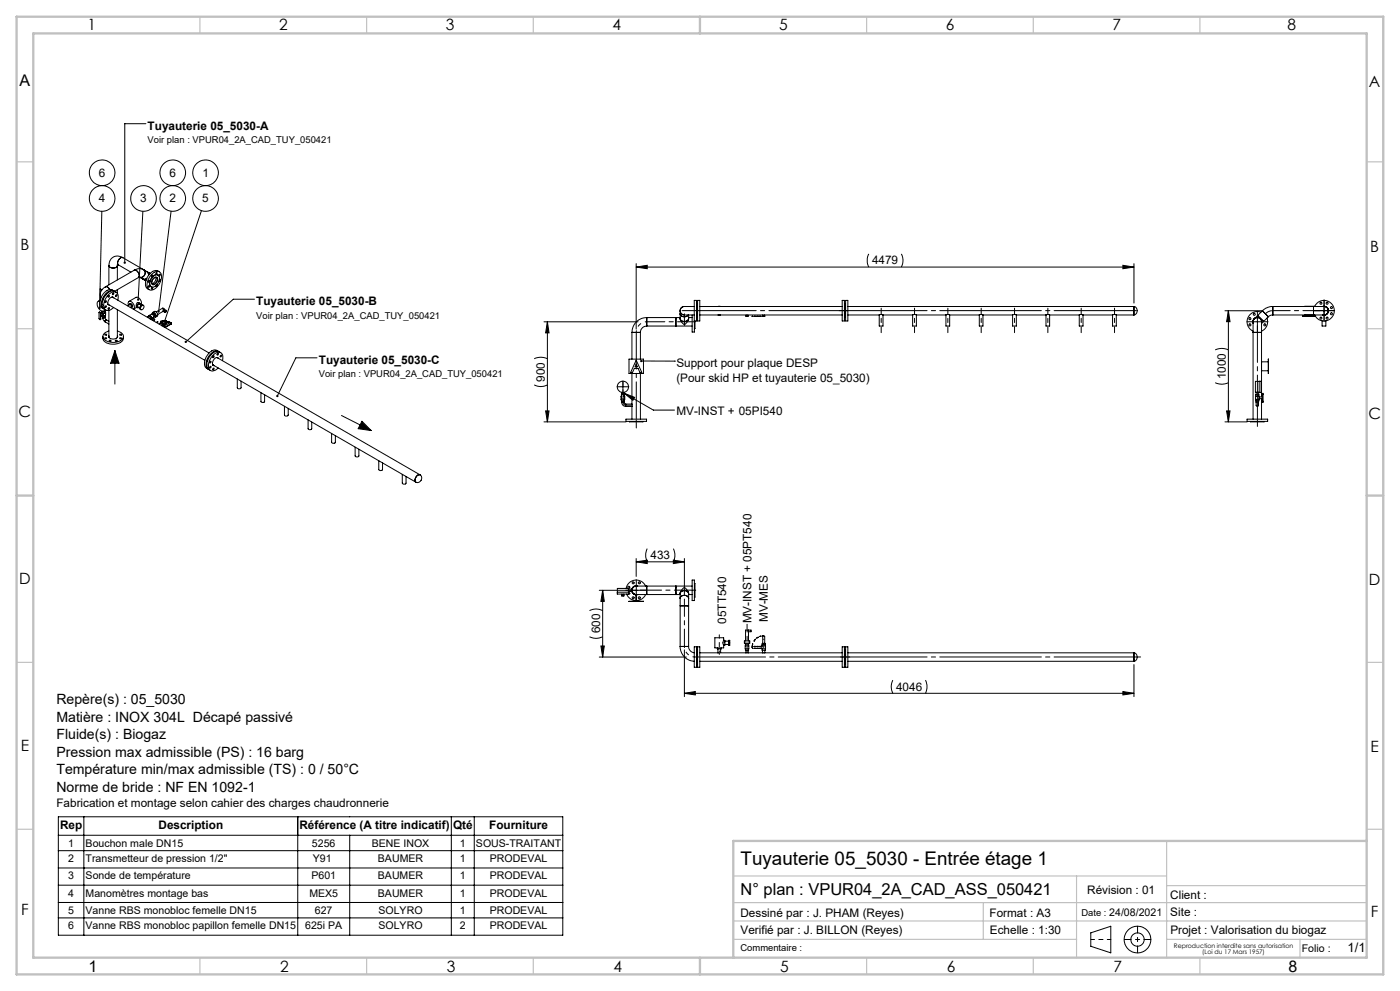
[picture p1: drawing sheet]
<svg xmlns="http://www.w3.org/2000/svg" width="420mm" height="297mm" viewBox="0 0 420 297" stroke-linecap="round" stroke-linejoin="round" font-family="sans-serif">
<g fill="none" stroke="#000" stroke-width=".3">
<path d="M43.8 37.1h-6.4v41.6M30.6 63.3l-.7 29M32.7 79.6a1.5 1.5 0 0 0 2.5 0M32.7 79.6a1.49 1.49 0 0 0 2.5 0M32.7 79.6v5.8M35.2 79.3l.4 .1M35.2 79.6v4.3M35.2 79.3v.3M35.6 79.4l3.7 2.2M36.8 77.2a2.63 2.63 0 0 0-2.8-.1 2.63 2.63 0 0 0-1.3 2.5M36.8 77.2a1.46 1.46 0 0 0-1.2 2.2M36.8 77.2a1.43 1.43 0 0 0-1.2 2.2"/>
<path d="M36.8 77.2l6.2 3.6M42.9 63.3l-1.4 26.5M51.3 63.3l-3.7 30.1M60.4 63.1l-11.3 33.9M190.9 79v19.6M260.6 76.1l-.4 1.5v1.2l.4 1.2M270.4 76.1l.5 1.8-.5 2.1M336.9 79.5l3.3 .5-3.3 .5zM340.2 79v11.8M29.7 93.6h.4l.1 .3M30 90.2a.93 .93 0 0 0-.9 .6 .93 .93 0 0 0 .2 1.1 1.43 1.43 0 0 0 2.1 1.1l.1-.2M30 90l-.5 .3"/>
<path d="M30.1 86.6l.5 .3M30.1 86.6v3.3M30.1 86.6h.1M30.1 94l-.1-.3-.3-.1v1.9l.2 .3 .2-.1M30.1 94v1.7M30.2 94.2l.5-.2 .3 .3-.8 .5M30.2 95.6l-.1 .2M30.2 93.9l-.1 .1M30.2 95.6l-.1 .1M30.2 93.9v1.7M30.6 93.6v.4M30.7 93.5a.5 .5 0 0 0 .4 .5 .5 .5 0 0 0 .5-.4v-.1"/>
<path d="M30.8 95.1l.1 .7 .7 .7M30.8 95.1l.2 .2 .5-.2M30.8 94.9v.2M30.9 89.8l-.1 .4M31.5 95.1l.4 .7M31.5 93.1a.42 .42 0 0 1-.3 .5 .42 .42 0 0 1-.5-.3v.4l.6 .2 .3-.2v-.5M31.5 93v.2M31.5 94.9v.2M31.6 96.5l1.1 .6M31.6 86a2.63 2.63 0 0 0-1.3 3.3M31.6 86a1.12 1.12 0 0 1 1.3 .8 1.08 1.08 0 0 0-1.3-.8zM31.6 94.5l-.1 .4"/>
<path d="M31.7 91.7a.23 .23 0 0 1 .2 .3 .23 .23 0 0 1-.4 .1zM31.7 92.9l-.5 .3M31.7 93.6v.8l-.5 .3-.5-.2v.3l.2 .2 .6-.1M31.9 95.8l-.3 .3v.4M31.9 95.9l-.4 .2 .1 .4M31.9 95.8l.8 .5M32 88.1l-.2 .3M32.5 91.3h.1M32.5 91.2l.1 .1M32.5 91.3l29 16.7M32.7 99.2a1.68 1.68 0 0 0-1.7 2.2 4 4 0 0 0 5.9-.2 1.76 1.76 0 0 0-1.7-2M32.7 93v8.1"/>
<path d="M33.7 89l.1 .1M33.8 89.1l28.9 16.7M33.8 87.9l.1-.1a.24 .24 0 0 1 .2 .4 .24 .24 0 0 1-.4 0zM34.1 87.2l-.4-.3a3.2 3.2 0 0 0-3.5 2.7 2.19 2.19 0 0 0 .4 2.6l.4 .3M34.1 89.3a1.19 1.19 0 0 0-1.2 0 1.19 1.19 0 0 0-.5 1.2v.7l.5 .3M34.3 87.2a2.68 2.68 0 0 0-3.4 1.9 2.44 2.44 0 0 0 .3 3.5M34.4 87.3a3.1 3.1 0 0 0-3.5 2.6 2.23 2.23 0 0 0 .4 2.7l.5 .3M34.4 87.3l.4 .3M34.7 88.5l.2-.1a.23 .23 0 0 1 .1 .3 .23 .23 0 0 1-.3 .1zM35.2 92.8v8.3M35.2 86.8v1.1M35.3 90a1.64 1.64 0 0 0-1.2-2.5 4.1 4.1 0 0 0-2.7 5.1 1.78 1.78 0 0 0 2.7-.5"/>
<path d="M38.3 91.6l.8-.3 .3 .6-.3 .2M38.5 91.5a.76 .76 0 0 1 .2-1.2 .76 .76 0 0 1 1.1 .5 1.25 1.25 0 0 1 .2 1.9M38.7 90.3l2.1-1.2a1.61 1.61 0 0 1 1.5 2.3M38.7 91.4a.41 .41 0 0 1 .6-.3 .41 .41 0 0 1 .2 .5v.5h-.3M38.8 91.1l.3-.1a.67 .67 0 0 1 .6 1l-.3 .1M40.3 81a1.46 1.46 0 0 1 1.2 2.2M40.3 81a1.48 1.48 0 0 1 1.2 2.2M40.3 81l-8.7 5M41 92.1l-1 .6M41.5 83.2l.4-.2 1.9 1.2M41.5 83.2l-7.1 4.1M42 90.9l-.3-.2a.86 .86 0 0 0-.8 1.3l.3 .2"/>
<path d="M42.2 91.3a.48 .48 0 0 0-.6-.4 .48 .48 0 0 0-.4 .5 .44 .44 0 0 0-.2 .6 .44 .44 0 0 0 .6 .2M42.4 91.8a.46 .46 0 0 1 .7-.2 .46 .46 0 0 1 0 .7 .53 .53 0 0 1-.8 .6 .53 .53 0 0 1 0-1zM42.4 91.4l-.5-.3-.5 .3-.1 .5 .6 .4M42.8 83.6l.6 .1 .6-.3-.6 .3zM42.8 83.6l.7 .4 .4-.2M43 80.8h.1M43 91.5l-.2-.1a.9 .9 0 0 0-.7 1.3l.2 .1M43.1 80.8a2.98 2.98 0 0 0-2.8 .2M43.1 80.8a1.33 1.33 0 0 1 .3 1.6 1.33 1.33 0 0 1-1.5 .7 1.32 1.32 0 0 0 1.5-.7 1.32 1.32 0 0 0-.3-1.6zM43.1 80.8l1 .6M44.1 81.4l.3 .4 .1 .8v-.7zM44.1 81.4l.7 .4"/>
<path d="M44.4 95a.42 .42 0 0 1 .6 0 .42 .42 0 0 1 0 .6M44.6 94.9l-.4 .2M44.6 85.7l.1-.1a.23 .23 0 0 1 .1 .3 .23 .23 0 0 1-.3 .1zM44.6 84.1h.1a.23 .23 0 0 1 .1 .3 .23 .23 0 0 1-.3 .1zM44.7 94.7a.51 .51 0 0 1 .7 .2 .51 .51 0 0 1-.3 .7M44.8 94.5l.6-.3a.64 .64 0 0 1 .6 .9l-.7 .4M44.8 81.8v.4M44.8 94.6l.3 .1 .3 .4-.4 .5M44.8 81.8l.2 .1M44.8 94.6l-.3 .2M45.5 82.6l.1-.1a.23 .23 0 0 1 .2 .3 .23 .23 0 0 1-.4 .1zM45.6 82.1a1.57 1.57 0 0 1 2.7-.1 4.1 4.1 0 0 1-3.2 5 2.13 2.13 0 0 1-.7-3.2z"/>
<path d="M45.6 95.7l.5-.2 .3 .1-.1 .2M45.6 95.3v.6M45.7 94.1a.5 .5 0 0 1 .5-.5 .5 .5 0 0 1 .5 .6 .46 .46 0 0 1 .2 .6 .46 .46 0 0 1-.7 .1M45.8 85.2h.1M45.8 94l.3 .2 .3 .3-.3 .5M45.8 94l-.2 .2M45.9 83a1.1 1.1 0 0 1 1.6-.5 1.1 1.1 0 0 1 .2 1.6 2.07 2.07 0 0 1-2.4 1.8 2.21 2.21 0 0 1 .6-2.9zM45.9 94l.2-.1 .3 .2 .2 .5-.3 .2M45.9 93.6l.4-.3a.95 .95 0 0 1 .8 1.5l-.4 .2M46 83.5a.74 .74 0 0 1 1.1-.4 .74 .74 0 0 1 .1 1.2 .99 .99 0 0 1-.6 .9 .99 .99 0 0 1-1.1-.1v-.6zM46.3 95.8l-.4 .3M46.3 95.8v.2"/>
<path d="M46.3 96l-.3 .1M46.4 95.7l-.1 .3M46.7 83.1v.1a1.56 1.56 0 0 1-1.1 1.8M46.9 83.1l-.5 .1-.6 .5-.3 .8 .3 .7M46.9 83.1h.1M46.9 83.1a1.38 1.38 0 0 1-1.1 2.1M47.1 85.3v.1a.25 .25 0 0 1 0 .4 .25 .25 0 0 1-.4-.1v-.1M47.2 96.5l-.3 .2M47.2 96.5v.1M47.3 96.5l-.4 .1M47.3 96.5l-.1 .1M47.3 96.5h.1"/>
<path d="M47.4 82.4a2.22 2.22 0 0 0-2.5 2.2l.1 1 .4 .4M47.8 83.8v-.1a.24 .24 0 0 1 .2 .4 .24 .24 0 0 1-.3 .1M47.8 81.5l-.5-.3a3.1 3.1 0 0 0-3.4 2.7 2.12 2.12 0 0 0 .4 2.6l.4 .3M48 96.8l.4-.2 .4 .2 .1 .5-.3 .3v-.2a.36 .36 0 0 0-.2-.5 .36 .36 0 0 0-.5 .1M48.1 96.9l-.3 .3M48.2 96.3h.6M48.2 96.3h.1M48.2 96.7a.51 .51 0 0 1 .7 .3 .51 .51 0 0 1-.3 .6M48.3 96.6l.6-.4a.62 .62 0 0 1 .6 .3 .62 .62 0 0 1 0 .7l-.6 .3M48.8 96.3h-.6M48.8 96.3h.1M48.9 92.9v.4"/>
<path d="M48.9 93.3l-1.6 1M48.9 92.9l.6 .3M48.9 93.3l.6 .3M49.1 96.2l.3-.1 .4 .3 .1 .4-.3 .2M49.2 97.4v.6M49.3 92.7l-.5-.4-2 1.2M49.3 92.7l-.4 .2M49.3 92.7l.5 .3M49.4 96.1l.5 .1M49.5 93.2v.4M49.7 96.2v.1M49.7 96.3h.1"/>
<path d="M49.8 93v.4l-.3 .2M49.8 93l-.3 .2M49.9 96.7h.1M49.9 96.2l-.2 .1M49.9 96.2l.2 .4M50.1 96.6l-.2 .1M50.1 96.6l-.2 .2M50.3 96.4l.4 .2M50.3 96.5l.4 .1M50.3 96.4h.1M50.7 96.6h.1M51 96.7h.1"/>
<path d="M51.4 97v-.3h-.4l-1.8 1.1M51.4 97l-2 1.1M51.4 97v.1M51.4 97.1l-1.9 1.1M51.4 96.9v.2M76.3 89.7h-6.3l-14.3 12.8M163.2 96.4h28.2M164.2 96.4v30M164.2 96.4l.5 3.4h-1zM189.6 99.6h2.5M189.6 99.6v8M190.9 80l3.3-.5v1z"/>
<path d="M190.9 80h149.3M192.1 99.6v8M194 97.7a1.93 1.93 0 0 0-1.9 1.9M194 95.2a4.5 4.5 0 0 0-4.4 4.4M194 95.2v2.5M194 95.2h10M194 97.7h13.6M202.8 95.2v2.5zM204 93.1v.9M204 94a1.41 1.41 0 0 0 2.5 .4 1.41 1.41 0 0 1-2.5-.4zM204 95.5a1.36 1.36 0 0 0 1.3 .8 1.36 1.36 0 0 0 1.3-.8 1.36 1.36 0 0 1-1.3 .8 1.36 1.36 0 0 1-1.3-.8zM204 94v1.7l.8 1.2a.63 .63 0 0 0 .7 .4 .63 .63 0 0 0 .5-.6l.6-.9v-1.4"/>
<path d="M205.3 91.9h3M205.3 94.4h3M205.3 91.9a1.27 1.27 0 0 0-1.3 1.2 1.27 1.27 0 0 0 1.3 1.3M206.6 95.2h1M207.6 94.4v5.1h.7v-3.3M208.3 90h.7v6.2h-.7zM208.5 96.2v2.3h-.2M209 95.1h.3M209 91.1h.3M209.1 91.1v4zM209.3 90h.6v6.2h-.6zM209.9 94.4h42.8"/>
<path d="M209.9 91.9h42.8M215.4 94.4h.8M215.4 91.9h.8M223.8 94.4v.3M224.4 94.4v.4h-.6l.6-.1M225.6 94.8h.2M225.6 94.8h.1M225.8 94.8h.1M226.2 94.8h.4M226.2 94.8h.1M226.6 94.8h.1M227 94.8h.5"/>
<path d="M227 94.8h.1M227.5 94.8h.1M227.9 94.8h.4M227.9 94.8h.1M228.3 94.8h.1M228.7 94.8h.4M228.7 94.8h.1M228.8 94.7h.1M228.8 94.4v.4M229.1 94.8h.1M229.4 94.7l-.3 .1M229.4 94.4v.4"/>
<path d="M252.7 90h.6v6.2h-.6zM253.3 95.1h.4M253.3 91.1h.4M253.5 91.1v4zM253.7 90h.7v6.2h-.7zM254.4 94.4h9.4M254.4 91.9h85.8M263.8 94.4h1.1M263.8 94.4v3.3h1.1v-3.3M264.9 94.4h8.9M273.8 94.4h1.1M273.8 94.4v3.3h1.1v-3.3h8.9"/>
<path d="M283.8 94.4h1.1M283.8 94.4v3.3h1.1v-3.3M284.9 94.4h8.9M293.8 94.4h1.1M293.8 94.4v3.3h1.1v-3.3M294.9 94.4h8.9M303.8 94.4h1.1M303.8 94.4v3.3h1.1v-3.3M304.9 94.4h8.9M313.8 94.4h1.1M313.8 94.4v3.3h1.1v-3.3M314.9 94.4h8.9"/>
<path d="M323.8 94.4h1.1M323.8 94.4v3.3h1.1v-3.3M324.9 94.4h8.9M333.8 94.4h1.1M333.8 94.4v3.3h1.1v-3.3M334.9 94.4h5.3M340.2 91.9a1.32 1.32 0 0 1 .9 1.2 1.32 1.32 0 0 1-.9 1.3M340.2 91.9v2.5M367.5 93.1h11.1M368.5 93.1v33.3M368.5 93.1l.5 3.3h-1zM375.9 96.4v3.2"/>
<path d="M375.9 99.6h2.6M375.9 96.4a1.27 1.27 0 0 1 1.3-1.2 1.27 1.27 0 0 1 1.3 1.2M375.9 99.6v26M376.6 95.3l-.6 .6-.1 .9M376.6 95.2a1.44 1.44 0 0 0-.7 1.7M377.1 96.4h.2M377.2 96.4v.1M377.3 94.6l1.8 1.7M377.3 94.6l-1 1M378.3 93.6a3.1 3.1 0 0 0-3.9 1.7 3.1 3.1 0 0 0 1.5 4M378.5 96.4v3.2M378.5 99.6v19.4"/>
<path d="M378.7 93.1l1.8 1.8M378.7 93.1l-1.4 1.5M380.1 95.4a3.1 3.1 0 0 1-1.6 3.9M380.5 94.9l-2 2.1M381.8 94.4l-.6 .1-.7 .4M381.8 91.9l-1.5 .2-1.6 1M381.8 91.9v2.5M381.8 91.9h12.3M390.8 94.8h.1M390.9 94.8h.1M390.9 94.8h.2M391.1 94.8h.1"/>
<path d="M391.1 94.7l-.3 .1M391.1 94.7h1.9M391.1 94.7v.1M391.2 94.8h.3M391.2 94.8h.1M391.4 94.4h.1M391.5 94.8h.4M391.5 94.8h.1M391.9 94.8h.5M391.9 94.8h.1M392.4 94.8h.6M392.4 94.8h.1"/>
<path d="M393 94.8h.2M393 94.7h.2M393 94.7v.1M393.2 94.8h1.5M393.2 94.7h1.3M393.2 94.7v.1M394 94.4v.3M394.1 91.9h3.1M394.1 94.4h3.1M394.1 91.9v2.5M394.4 91.9a3.1 3.1 0 0 1 4.7-1.2 3.1 3.1 0 0 1 0 4.9 3.1 3.1 0 0 1-4.7-1.2h-12.6M394.4 91.8l-3 .1"/>
<path d="M396.6 96.2v1.5h1.2v-1.5M396.7 91.9a1.36 1.36 0 0 1 1.9 1.2 1.36 1.36 0 0 1-1.9 1.3M396.8 91.9a1.33 1.33 0 0 1 1.7 1.2 1.33 1.33 0 0 1-1.7 1.3M397.1 93.1h.2M397.2 93v.2M397.2 91.9a1.27 1.27 0 0 1 1.3 1.2 1.27 1.27 0 0 1-1.3 1.3M30.9 100.8v.6a2.8 2.8 0 0 0 3.4 1.7 2.57 2.57 0 0 0 2.7-1.7v-.6M31.5 101.2a.28 .28 0 0 1 .4 0 .28 .28 0 0 1-.1 .5 .28 .28 0 0 1-.4-.4zM32.7 101v.1M32.7 100.6a1.12 1.12 0 0 0 1.7 1 .76 .76 0 0 0 .8-1M34.5 105.1v10M34.5 105.1l1.2 3.8h-2.5z"/>
<path d="M34.7 102a.28 .28 0 0 1 .4 0 .28 .28 0 0 1-.1 .4 .28 .28 0 0 1-.4-.2zM35.2 101v.1M35.9 101.2a.28 .28 0 0 1 .5 0 .28 .28 0 0 1-.1 .4 .28 .28 0 0 1-.4-.2zM62.3 107.9l-.1 .4M63.4 106.3l-.3 .2M63.8 109.3l.1 .1M63.9 109.4h.1M63.9 106.8l.1-.1a.23 .23 0 0 1 .2 .3 .23 .23 0 0 1-.4 .1zM63.9 109.4l60.8 35.1M65.1 107.1l.1 .1M65.2 107.2l60.8 35.1M65.5 105.3l-.4-.3a3.1 3.1 0 0 0-3.5 2.5 2.18 2.18 0 0 0 .4 2.8l.4 .3"/>
<path d="M65.5 107.4a1.07 1.07 0 0 0-1.1 0 1.07 1.07 0 0 0-.5 1 .78 .78 0 0 0 .4 1.2M65.7 105.4a2.68 2.68 0 0 0-3.4 1.9 2.44 2.44 0 0 0 .2 3.4M66.1 106.6a.23 .23 0 0 1 .4-.1 .23 .23 0 0 1-.1 .4h-.3zM66.2 105.7l-.4-.3a3.2 3.2 0 0 0-3.6 2.8 2.16 2.16 0 0 0 .5 2.6l.4 .3M66.7 108.1a1.69 1.69 0 0 0-1.2-2.6 4.1 4.1 0 0 0-2.7 5.3 1.78 1.78 0 0 0 2.7-.5M71.2 113.6l.1 2.8 .7 .1 .3-.2v-2.1M78.3 117.7v2.7l.3 .2 .8-.2v-2.1M95.1 107.2h-6.3l-5.6 11.5M160.3 115.4l1.8 .4 2.1-.4M160.3 107.5l1.8-.4 2.1 .4M186.4 119.7l.1 .5M186.5 117.6v2.9"/>
<path d="M186.5 118.2l.3-.3 .3 .2v2.3l-.3 .2-.3-.3M186.5 118.8h-.2v.9h.2M186.5 118.3l-.1 .5M186.8 115.9h.1M186.9 115.8v.2M187.1 118.8h.3v.9h-.3M187.1 118.3h.2v.5M187.2 117.6v.7M187.3 117.9l8.7 5h6.4M187.3 117.9l3.1 1.2-.5 .9zM187.3 119.7v.5h-.2M188.7 107.6h4.3v4.3h-4.3z"/>
<path d="M189.6 111.9v9.2M190.9 107.9l1.6 3.7h-.5l-.6-1.2h-1.1l-.5 1.2h-.6zM190.9 109.1l.3 .8h-.7zM192.1 111.9v13.7M192.4 108.2h10M202.4 108.2h.1M364.6 114.7l1.8 .4 2.1-.4M364.6 104.9l1.8-.5 2.1 .5M376.7 118.8v-.5h1v.5M376.7 119.7v.5h1v-.5M376.8 117.6h.8M376.8 117.6v.7"/>
<path d="M377.6 117.6h.7v-3.3h-.5v3.3M377.6 117.6v.7M377.8 114.3h-1.2v3.3h.2M377.8 119l-1.1-.2v.9h1.1v-.2M377.8 119v.5M377.8 119h.9M377.8 119.5h.9M378.5 119.5v6.1M378.5 111.1h2M378.5 108.4h2M378.7 118.2v-.3h.2v.3M378.7 118.2h.2"/>
<path d="M378.7 118.2v2.1M378.9 118.2v2.1M380.5 107.6v4.3zM85.3 121.8v2.6l.3 .3 .9-.2v-2.1M92.4 125.8v2.7l.2 .2a.61 .61 0 0 0 .9-.3v-1.9M99.5 129.9v2.7l.3 .3 .8-.3v-2M102.4 124.5l9 4.5M106.5 134v2.6l.2 .2a.62 .62 0 0 0 1-.2v-1.9M108.6 126.3l2.8 2.7-3.9-.5zM113.6 138.1v2.7l.3 .2 .8-.2 .1-2.1M163.2 126.4h24.6M163.7 123.2h1l-.5 3.2z"/>
<path d="M186.5 120.5a1.26 1.26 0 0 0 1.2 1.3M186.5 120.5h.3M187 120.5h.2M187.2 120.5l.2 .5 .3 .1M187.2 120.2v.3M187.7 121.1v.7M187.7 121.1h1.9M187.7 121.8h1.9M187.8 125.6h6.2v.7h-6.2zM188.8 126.3h4.1M189.6 121.1v.7M189.6 121.8v3.8"/>
<path d="M367.5 126.4h6.7M368 123.2h1l-.5 3.2zM374.1 125.6h6.2v.7h-6.2zM375.2 126.3h4M376.8 120.5v.7a.43 .43 0 0 0 .5 .6 .43 .43 0 0 0 .2-.7v-.6M376.8 120.5h.7M376.8 120.2v.3M377.5 120.2v.3M378.7 120.3v.3h.2v-.3M378.7 120.3h.2M120.7 142.2v2.6l.3 .3 .8-.3v-2M126 142.3a1.28 1.28 0 0 1 .3 1.7 1.28 1.28 0 0 1-1.6 .5"/>
<path d="M126 142.3a1.46 1.46 0 0 0-1.3 2.2M179.8 176.9h11.6M180.8 176.9v20M180.8 176.9l.5 3.3h-1zM185.2 177.5h3.4M185.2 176.4h3.3l.1 1.6h-3.4zM186.6 178v.5M187.1 178v.6h-.6v-.1h.6M188 178a3 3 0 0 0 2.8 2M188.5 176.6h1.2M188.5 177.3h1.2M188.6 177.5a.29 .29 0 0 1 .3 .4 .29 .29 0 0 1-.5 .1"/>
<path d="M189.5 177.3l.5 .7 .8 .3-.7-.3-.5-.7M190.9 168.4l3.3-.5v1zM190.9 178.2h3.1M190.9 167.4v5.4M190.9 176.8v.2M190.9 168.4h14.4M190.9 178.2v2M190.9 178.2l-.1 2M191.2 178.2l-.3 .1 .4-.1M191.2 175.6a1.39 1.39 0 0 0-1.6 1M191.3 175.6a1.34 1.34 0 0 0-1.8 1M193.7 178.2a2.98 2.98 0 0 1-2.8 1.8"/>
<path d="M193.7 175.6a3.1 3.1 0 0 0-3.2-1.7 3.1 3.1 0 0 0-2.7 2.5M194 175.6h-3a1.27 1.27 0 0 0-1.4 1.2 1.27 1.27 0 0 0 1.3 1.4M194 175.6v2.6M194 175.6h13.6M194 178.2h10M194.2 164.4l-.5 1.5v1l.5 1.5M202 164.4l.5 1.5v1l-.5 1.5M202 167.9l3.3 .5-3.3 .5zM202.8 175.6v2.6zM204 179.3v2.3M204 179.3a1.36 1.36 0 0 1 1.3-.9 1.36 1.36 0 0 1 1.3 .9M204 179.3a1.35 1.35 0 0 1 1.3-.9 1.35 1.35 0 0 1 1.3 .9"/>
<path d="M204 179.3v-1.6l.8-1.2a.63 .63 0 0 1 .7-.4 .63 .63 0 0 1 .5 .6l.6 .8v1.8M204.2 177.4l-.2 .5a1.35 1.35 0 0 1 1.3-.9 1.35 1.35 0 0 1 1.3 .9 1.4 1.4 0 0 0-2.4-.5zM205.3 167.4v10.9M206.6 179.3v2.3M206.6 178.2h1M207.6 173.8h.7v6.2h-.7zM208.3 174.9h.2v4.1h-.2M176.8 190.8l1.8 .5 2.2-.5M176.8 183l1.8-.5 2.2 .5M179.8 196.9h26.1M180.3 193.6h1l-.5 3.3zM188.7 180.2l4.3 .1z"/>
<path d="M204 193.7a4.5 4.5 0 0 0 4.3 4.5M204 193.7h2.6M204 181.6h2.6M204 181.6v12.1M205.3 194.8v14M206.6 193.7a1.94 1.94 0 0 0 1.7 1.9M206.6 181.6v12.1M208.3 193.8h.7v6.2h-.7zM209 194.9h.3M209 199h.3M209.1 194.9v4.1zM209.3 193.8h.6v6.2h-.6z"/>
<path d="M209.9 198.2h42.8M209.9 195.6h5.5M215.2 194.2v.3h1.2v-.3M215.4 195.6l.4 .1M215.4 194.5v1.1M216.2 194.5v1.1h7.6M217.1 191.9l-.2 .5 .2 1M217.1 191.9v-.8h-2.6v3.1h2.6v-.8M217.1 191.9h.4v1.5h-.4M217.5 193.1h1.1M217.5 192.2h1.1M218.6 191.9h.3v1.5h-.3z"/>
<path d="M223.3 192.1h1.6v.7h-1.6zM223.6 193.6h1v.8h-1zM223.6 193.1h1M223.6 194.4v.5h1v-.5M223.7 192.8l-.1 .8M223.8 195.6h.7M223.8 194.9v.7M224.5 188.8h-.8v3.3M224.5 195.6h4.2M224.5 188.8h.8v.5h-.8zM224.5 194.9v.7M224.5 189.3v2.8"/>
<path d="M224.5 192.8l.1 .8M225.8 192.9v1.3a.92 .92 0 0 1 0-1.3zM225.8 194.2v.1M226.2 194.3h.4zM226.2 193.7h.1M226.2 193.7h.4M226.6 191.6l-.4 .6zM226.6 193.7h.1M227 193.7h.1M227 194.3h.5zM227 193.7h.5M227.1 191.2l.4-.2z"/>
<path d="M227.5 193.7h.1M227.9 190.7h.4zM227.9 193.7h.1M227.9 194.3h.4zM227.9 193.7h.4M228.3 190.6v.1M228.3 193.7h.1M228.6 193.6h1.1v.8h-1.1M228.7 190.6h.1M228.7 195.6h.7M228.7 193v.1M228.7 194.9v.7"/>
<path d="M228.8 192.8v-2l.2-.3 .4 .3v2M228.9 192.8v.2M229 190.6h-.3M229.1 190.5l-.4 .1M229.3 192.8v.2M229.4 193v.1M229.4 194.9v.7M229.4 195.6h23.3M229.6 193.6v-.8h-.9v.2l.9 .1h-1v1.8h1v-.5M252.7 193.8h.6v6.2h-.6zM253.3 194.9h.4M253.3 199h.4"/>
<path d="M253.5 194.9v4.1zM253.7 193.8h.7v6.2h-.7zM254.4 198.2h85.8M254.4 195.6h85.8M340.2 195.6a1.32 1.32 0 0 1 .9 1.3 1.32 1.32 0 0 1-.9 1.3M340.2 195.6v2.6M340.2 199.2v9.6M205.3 207.8h134.9M205.3 207.8l3.3-.5v1zM267.8 203.8l-.4 1.8 .4 2.2M277.6 203.8l.5 1.5v1l-.5 1.5M336.9 207.3l3.3 .5-3.3 .5z"/>
<path d="M17.5 244.8h151.3v35.5h-151.3zM17.5 250.3h151.3M17.5 254.9h151.3M25.2 244.8v35.5M89.3 244.8v35.5M104.9 250.3v30M135.4 244.8v35.5M142.3 244.8v35.5M17.5 260.1h151.3M17.5 265.3h151.3M17.5 270.5h151.3M17.5 275.1h151.3"/>
<path d="M327.2 279.6l6-2v8l-6-2z"/>
<circle cx="30.7" cy="51.8" r="3.8"/>
<circle cx="30.7" cy="59.5" r="3.8"/>
<circle cx="43.1" cy="59.5" r="3.9"/>
<circle cx="51.8" cy="51.8" r="3.8"/>
<circle cx="51.8" cy="59.5" r="3.8"/>
<circle cx="61.7" cy="51.8" r="3.8"/>
<circle cx="61.7" cy="59.5" r="3.8"/>
<circle cx="31.7" cy="90.3" r=".25"/>
<circle cx="32.6" cy="88.8" r=".25"/>
<circle cx="32.6" cy="92.4" r=".25"/>
<circle cx="45.7" cy="86.3" r=".25"/>
<circle cx="47" cy="81.9" r=".26"/>
<circle cx="47.9" cy="82.5" r=".25"/>
<circle cx="375" cy="97.4" r=".31"/>
<circle cx="375" cy="95.5" r=".31"/>
<circle cx="376.3" cy="94.2" r=".31"/>
<circle cx="379.4" cy="97.4" r=".3"/>
<circle cx="396.3" cy="90.9" r=".31"/>
<circle cx="396.3" cy="95.3" r=".31"/>
<circle cx="398.1" cy="90.9" r=".3"/>
<circle cx="398.1" cy="95.3" r=".3"/>
<circle cx="399.4" cy="92.2" r=".3"/>
<circle cx="399.4" cy="94" r=".3"/>
<circle cx="31.7" cy="100.4" r=".25"/>
<circle cx="33" cy="102.2" r=".25"/>
<circle cx="36.2" cy="100.4" r=".25"/>
<circle cx="63.1" cy="110" r=".25"/>
<circle cx="63.1" cy="108.5" r=".25"/>
<circle cx="64" cy="110.5" r=".25"/>
<circle cx="65.3" cy="106.1" r=".25"/>
<circle cx="186.9" cy="115.9" r="1.69"/>
<circle cx="188.6" cy="176" r=".3"/>
<circle cx="190" cy="174.7" r=".3"/>
<circle cx="190" cy="179.2" r=".3"/>
<circle cx="191.8" cy="179.1" r=".3"/>
<circle cx="191.8" cy="174.7" r=".3"/>
<circle cx="341.2" cy="281.6" r="2"/>
<circle cx="341.3" cy="281.6" r="4"/>
</g>
<path d="M341.3 277.6v8M345.3 281.6h-8" fill="none" stroke="#000" stroke-width=".3" stroke-dasharray="30.5 1.3 1.3 1.3" stroke-dashoffset="28.4"/>
<path d="M215.8 196.1v-5.8M327.3 281.6h6" fill="none" stroke="#000" stroke-width=".3" stroke-dasharray="30.5 1.3 1.3 1.3" stroke-dashoffset="29.4"/>
<g fill="none" stroke="#c0c0c0" stroke-width=".35">
<path d="M60 5v5M110 5v5M160 5v5M260 5v5M310 5v5M360 5v5M5 48.5h5M410 48.5h5M5 98.5h5M410 98.5h5M5 198.5h5M410 198.5h5"/>
<path d="M5 248.5h5M350 252v35M410 248.5h5M220 262.5h130M220 276h190M220 270.5h190M295 270.5v11M323 262.5v24.5M350 265.4h60M60 287v5M110 287v5M160 287v5"/>
<path d="M220 281.5h103M260 287v5M310 287v5M350 281.5h60M360 287v5M390 281.5v5.5"/>
</g>
<path d="M5 5h410v287h-410zM10 10h400v277h-400zM210 5v5M5 148.5h5M410 148.5h5M410 252h-190v35M210 287v5" fill="none" stroke="#c0c0c0" stroke-width=".7"/>
<path d="M108.6 126.3l-.6 1 3.4 1.7zM108 127.3l-.5 1.2 3.9 .5zM34.5 105.1l-1.3 3.8h1.3zM34.5 105.1v3.8h1.2z" fill-rule="evenodd" fill="#000"/>
<path d="M381.6 93.1l-1.1 .3-.9 .6M186.9 120.5l.2 .7 .7 .2" fill="none" stroke="#000" stroke-width=".3" stroke-dasharray="30.5 1.3 1.3 1.3" stroke-linecap="butt"/>
<path d="M194 96.4a3.2 3.2 0 0 0-3.1 3.2" fill="none" stroke="#000" stroke-width=".3" stroke-dasharray="30.5 1.3 1.3 1.3" stroke-dashoffset="29.9" stroke-linecap="butt"/>
<path d="M205.3 193.7a3.2 3.2 0 0 0 2.9 3.2" fill="none" stroke="#000" stroke-width=".3" stroke-dasharray="30.5 1.3 1.3 1.3" stroke-dashoffset="30" stroke-linecap="butt"/>
<path d="M186.9 120.5v-6.2" fill="none" stroke="#000" stroke-width=".3" stroke-dasharray="30.5 1.3 1.3 1.3" stroke-dashoffset="29.3"/>
<g fill="none" stroke="#000" stroke-width=".3" stroke-dasharray="30.5 1.3 1.3 1.3">
<path d="M205.3 97.4v-3.4M251.7 93.1h2.5M253.4 93.1h.1M253.4 93.1h-.5M377.1 96.4h-3M377.2 96.3v-3M377.2 96.6v3M377.4 96.4h3M397.1 93.1h-3M397.2 92.9v-3M397.2 93.3v3M397.4 93.1h3"/>
<path d="M186.7 115.9h-1.6M186.9 115.7v-1.6M186.9 116.1v1.6M187 115.9h1.6M187.8 121.4h1.8M190.9 128.3v-2.5M190.7 176.9h-3M190.9 176.7v-3M190.9 177.1v3M191 176.9h3"/>
</g>
<path d="M340.8 93.1h-87.3" fill="none" stroke="#000" stroke-width=".3" stroke-dasharray="30.5 1.3 1.3 1.3" stroke-dashoffset="5.9"/>
<path d="M264.4 99.7v-7.3M274.4 99.7v-7.3M284.4 99.7v-7.3M294.4 99.7v-7.3M304.4 99.7v-7.3M314.4 99.7v-7.3M324.4 99.7v-7.3M334.4 99.7v-7.3" fill="none" stroke="#000" stroke-width=".3" stroke-dasharray="30.5 1.3 1.3 1.3" stroke-dashoffset="28.7"/>
<path d="M190.9 125.5v-25.9" fill="none" stroke="#000" stroke-width=".3" stroke-dasharray="30.5 1.3 1.3 1.3" stroke-dashoffset="19.4"/>
<path d="M194 96.4h14.7" fill="none" stroke="#000" stroke-width=".3" stroke-dasharray="30.5 1.3 1.3 1.3" stroke-dashoffset="25.1"/>
<path d="M204.6 93.1h48.3" fill="none" stroke="#000" stroke-width=".3" stroke-dasharray="30.5 1.3 1.3 1.3" stroke-dashoffset="8.3"/>
<path d="M254.9 196.9h-46.7" fill="none" stroke="#000" stroke-width=".3" stroke-dasharray="30.5 1.3 1.3 1.3" stroke-dashoffset="9.1"/>
<path d="M342.2 196.9h-90" fill="none" stroke="#000" stroke-width=".3" stroke-dasharray="30.5 1.3 1.3 1.3" stroke-dashoffset="4.5"/>
<path d="M224.1 195.6v-8.5" fill="none" stroke="#000" stroke-width=".3" stroke-dasharray="30.5 1.3 1.3 1.3" stroke-dashoffset="28.1"/>
<path d="M229.1 195.7v-4.2" fill="none" stroke="#000" stroke-width=".3" stroke-dasharray="30.5 1.3 1.3 1.3" stroke-dashoffset="30.3"/>
<path d="M396.1 93.1h-14.2M205.3 193.7v-14.2" fill="none" stroke="#000" stroke-width=".3" stroke-dasharray="30.5 1.3 1.3 1.3" stroke-dashoffset="25.3"/>
<path d="M192 176.9h16.7" fill="none" stroke="#000" stroke-width=".3" stroke-dasharray="30.5 1.3 1.3 1.3" stroke-dashoffset="24.1"/>
<path d="M377.2 127.8v-30.2" fill="none" stroke="#000" stroke-width=".3" stroke-dasharray="30.5 1.3 1.3 1.3" stroke-dashoffset="15.1"/>
<g fill="#000">
<path d="M47.3 93.1l-.1 .3 .3 .3 .1-.3-.1 .3a.35 .35 0 0 0 .4-.4 .35 .35 0 0 0-.6-.2zM48.8 96.8l.2 .5 .1-.3-.1 .3a.35 .35 0 0 0 .5-.2 .35 .35 0 0 0-.2-.4 .35 .35 0 0 0-.5 .1zM29.6 92v.5l.3 .1v-.3v.3a.34 .34 0 0 0 .3-.5 .34 .34 0 0 0-.6-.1zM41.3 89.5l-.1 .5 .3 .1v-.3v.3h.2v-.5z"/>
<path d="M164.2 96.4l.5 3.4h-1zM163.7 123.2h1l-.5 3.2z"/>
<path d="M55.4 102.3l.1 .4 .2-.2-.2 .2a.33 .33 0 0 0 .5 0 .33 .33 0 0 0-.1-.5 .33 .33 0 0 0-.5 .1zM37.1 78.5v.4l.3 .2v-.4v.4a.33 .33 0 0 0 .3-.5 .33 .33 0 0 0-.6-.1zM83 118.4l-.1 .5 .1 .1 .2-.3-.2 .3a.34 .34 0 0 0 .5-.4 .34 .34 0 0 0-.5-.2zM190.9 80l3.3-.5v1zM336.9 79.5l3.3 .5-3.3 .5zM187.3 117.9l3.1 1.2-.5 .9zM192.1 108l-.1 .2h.4h-.4a.34 .34 0 0 0 .4 .4 .34 .34 0 0 0 .3-.5 .34 .34 0 0 0-.6-.1zM190.9 168.4l3.3-.5v1zM202 167.9l3.3 .5-3.3 .5zM205.3 207.8l3.3-.5v1zM336.9 207.3l3.3 .5-3.3 .5z"/>
<path d="M368 123.2h1l-.5 3.2zM368.5 93.1l.5 3.3h-1z"/>
<path d="M180.8 176.9l.5 3.3h-1zM180.3 193.6h1l-.5 3.3z"/>
</g>
<text font-size="5.6" x="222.2" y="259.1">Tuyauterie 05_5030 - Entrée étage 1</text>
<text font-size="4.9" x="222.2" y="268.4">N° plan : VPUR04_2A_CAD_ASS_050421</text>
<g font-size="4.8">
<text x="5.9" y="25.7">A</text>
<text x="26.5" y="291.4">1</text>
<text x="386.5" y="291.4">8</text>
</g>
<g font-size="4.7">
<text x="26.3" y="9.1">1</text>
<text x="83.8" y="9.1">2</text>
<text x="133.8" y="9.1">3</text>
<text x="183.8" y="9.1">4</text>
<text x="233.8" y="9.1">5</text>
<text x="283.8" y="9.1">6</text>
<text x="333.8" y="9.1">7</text>
<text x="386.3" y="9.1">8</text>
<text x="410.7" y="26.2">A</text>
<text x="6.1" y="75">B</text>
<text x="411.1" y="75.5">B</text>
<text x="5.6" y="125">C</text>
<text x="410.5" y="125.5">C</text>
<text x="5.7" y="175">D</text>
<text x="410.7" y="175.5">D</text>
<text x="6.2" y="225">E</text>
<text x="411.2" y="225.5">E</text>
<text x="6.3" y="274.3">F</text>
<text x="411.3" y="274.7">F</text>
<text x="84.1" y="291.4">2</text>
<text x="134.1" y="291.4">3</text>
<text x="184.1" y="291.4">4</text>
<text x="234.1" y="291.4">5</text>
<text x="284.1" y="291.4">6</text>
<text x="334.1" y="291.4">7</text>
</g>
<g font-size="4.2">
<text x="16.9" y="211.1">Repère(s) : 05_5030</text>
<text x="16.9" y="216.4">Matière : INOX 304L Décapé passivé</text>
<text x="16.9" y="221.6">Fluide(s) : Biogaz</text>
<text x="16.9" y="226.8">Pression max admissible (PS) : 16 barg</text>
<text x="16.9" y="232.1">Température min/max admissible (TS) : 0 / 50°C</text>
<text x="16.9" y="237.3">Norme de bride : NF EN 1092-1</text>
</g>
<text font-size="3.9" x="404.3" y="285.3">1/1</text>
<g font-size="3.5">
<text x="44.3" y="38.9">Tuyauterie 05_5030-A</text>
<text x="29.7" y="52.9">6</text>
<text x="50.9" y="52.9">6</text>
<text x="60.7" y="52.9">1</text>
<text x="29.7" y="60.6">4</text>
<text x="42.1" y="60.6">3</text>
<text x="50.9" y="60.6">2</text>
<text x="60.7" y="60.6">5</text>
<text x="261.6" y="79.2">4479</text>
<text x="76.9" y="91.5">Tuyauterie 05_5030-B</text>
<text x="95.6" y="109">Tuyauterie 05_5030-C</text>
<text x="202.9" y="110">Support pour plaque DESP</text>
<text x="367.7" y="113.7" transform="rotate(-90 367.7 113.7)">1000</text>
<text x="163.4" y="114.4" transform="rotate(-90 163.4 114.4)">900</text>
<text x="202.9" y="114.5">(Pour skid HP et tuyauterie 05_5030)</text>
<text x="202.9" y="124.5">MV-INST + 05PI540</text>
<text x="195.2" y="167.6">433</text>
<text x="180" y="189.8" transform="rotate(-90 180 189.8)">600</text>
<text x="217.9" y="186.9" transform="rotate(-90 217.9 186.9)">05TT540</text>
<text x="225.5" y="186.9" transform="rotate(-90 225.5 186.9)">MV-INST + 05PT540</text>
<text x="230.3" y="186.4" transform="rotate(-90 230.3 186.4)">MV-MES</text>
<text x="268.8" y="207">4046</text>
<text x="16.9" y="242">Fabrication et montage selon cahier des charges chaudronnerie</text>
<text x="18" y="248.5">Rep</text>
<text x="47.6" y="248.5">Description</text>
<text x="89.8" y="248.5">Référence (A titre indicatif)</text>
<text x="135.9" y="248.5">Qté</text>
<text x="146.8" y="248.5">Fourniture</text>
<text x="326.2" y="267.8">Révision : 01</text>
<text x="351.1" y="269.4">Client :</text>
<text x="222.2" y="274.8">Dessiné par : J. PHAM (Reyes)</text>
<text x="296.9" y="274.7">Format : A3</text>
<text x="351.1" y="274.6">Site :</text>
<text x="222.2" y="279.9">Verifié par : J. BILLON (Reyes)</text>
<text x="297" y="279.8">Echelle : 1:30</text>
<text x="351.1" y="280.1">Projet : Valorisation du biogaz</text>
</g>
<g font-size="3.2">
<text x="20.5" y="253.8">1</text>
<text x="25.7" y="253.8">Bouchon male DN15</text>
<text x="93.6" y="253.8">5256</text>
<text x="111.5" y="253.8">BENE INOX</text>
<text x="138" y="253.8">1</text>
<text x="142.8" y="253.8">SOUS-TRAITANT</text>
<text x="20.5" y="263.6">3</text>
<text x="20.5" y="258.4">2</text>
<text x="25.7" y="263.6">Sonde de température</text>
<text x="25.7" y="258.4">Transmetteur de pression 1/2&quot;</text>
<text x="93.4" y="263.6">P601</text>
<text x="93.9" y="258.4">Y91</text>
<text x="113.4" y="263.6">BAUMER</text>
<text x="113.4" y="258.4">BAUMER</text>
<text x="138" y="263.6">1</text>
<text x="138" y="258.4">1</text>
<text x="146.9" y="263.6">PRODEVAL</text>
<text x="146.9" y="258.4">PRODEVAL</text>
<text x="20.5" y="268.7">4</text>
<text x="25.7" y="268.7">Manomètres montage bas</text>
<text x="92.8" y="268.7">MEX5</text>
<text x="113.4" y="268.7">BAUMER</text>
<text x="138" y="268.7">1</text>
<text x="146.9" y="268.7">PRODEVAL</text>
<text x="20.5" y="273.9">5</text>
<text x="25.7" y="273.9">Vanne RBS monobloc femelle DN15</text>
<text x="94.5" y="273.9">627</text>
<text x="113.5" y="273.9">SOLYRO</text>
<text x="138" y="273.9">1</text>
<text x="146.9" y="273.9">PRODEVAL</text>
<text x="20.5" y="278.5">6</text>
<text x="25.7" y="278.5">Vanne RBS monobloc papillon femelle DN15</text>
<text x="91.6" y="278.5">625i PA</text>
<text x="113.5" y="278.5">SOLYRO</text>
<text x="138" y="278.5">2</text>
<text x="146.9" y="278.5">PRODEVAL</text>
<text x="390.5" y="285.3">Folio :</text>
</g>
<g font-size="2.8">
<text x="44.3" y="42.9">Voir plan : VPUR04_2A_CAD_TUY_050421</text>
<text x="76.9" y="95.5">Voir plan : VPUR04_2A_CAD_TUY_050421</text>
<text x="95.6" y="113">Voir plan : VPUR04_2A_CAD_TUY_050421</text>
<text x="324.4" y="274.6">Date : 24/08/2021</text>
<text x="222.2" y="285.1">Commentaire :</text>
</g>
<g font-size="1.9">
<text x="352.2" y="284.1">Reproduction interdite sans autorisation</text>
<text x="360.7" y="285.9">(Loi du 17 Mars 1957)</text>
</g>
</svg>
